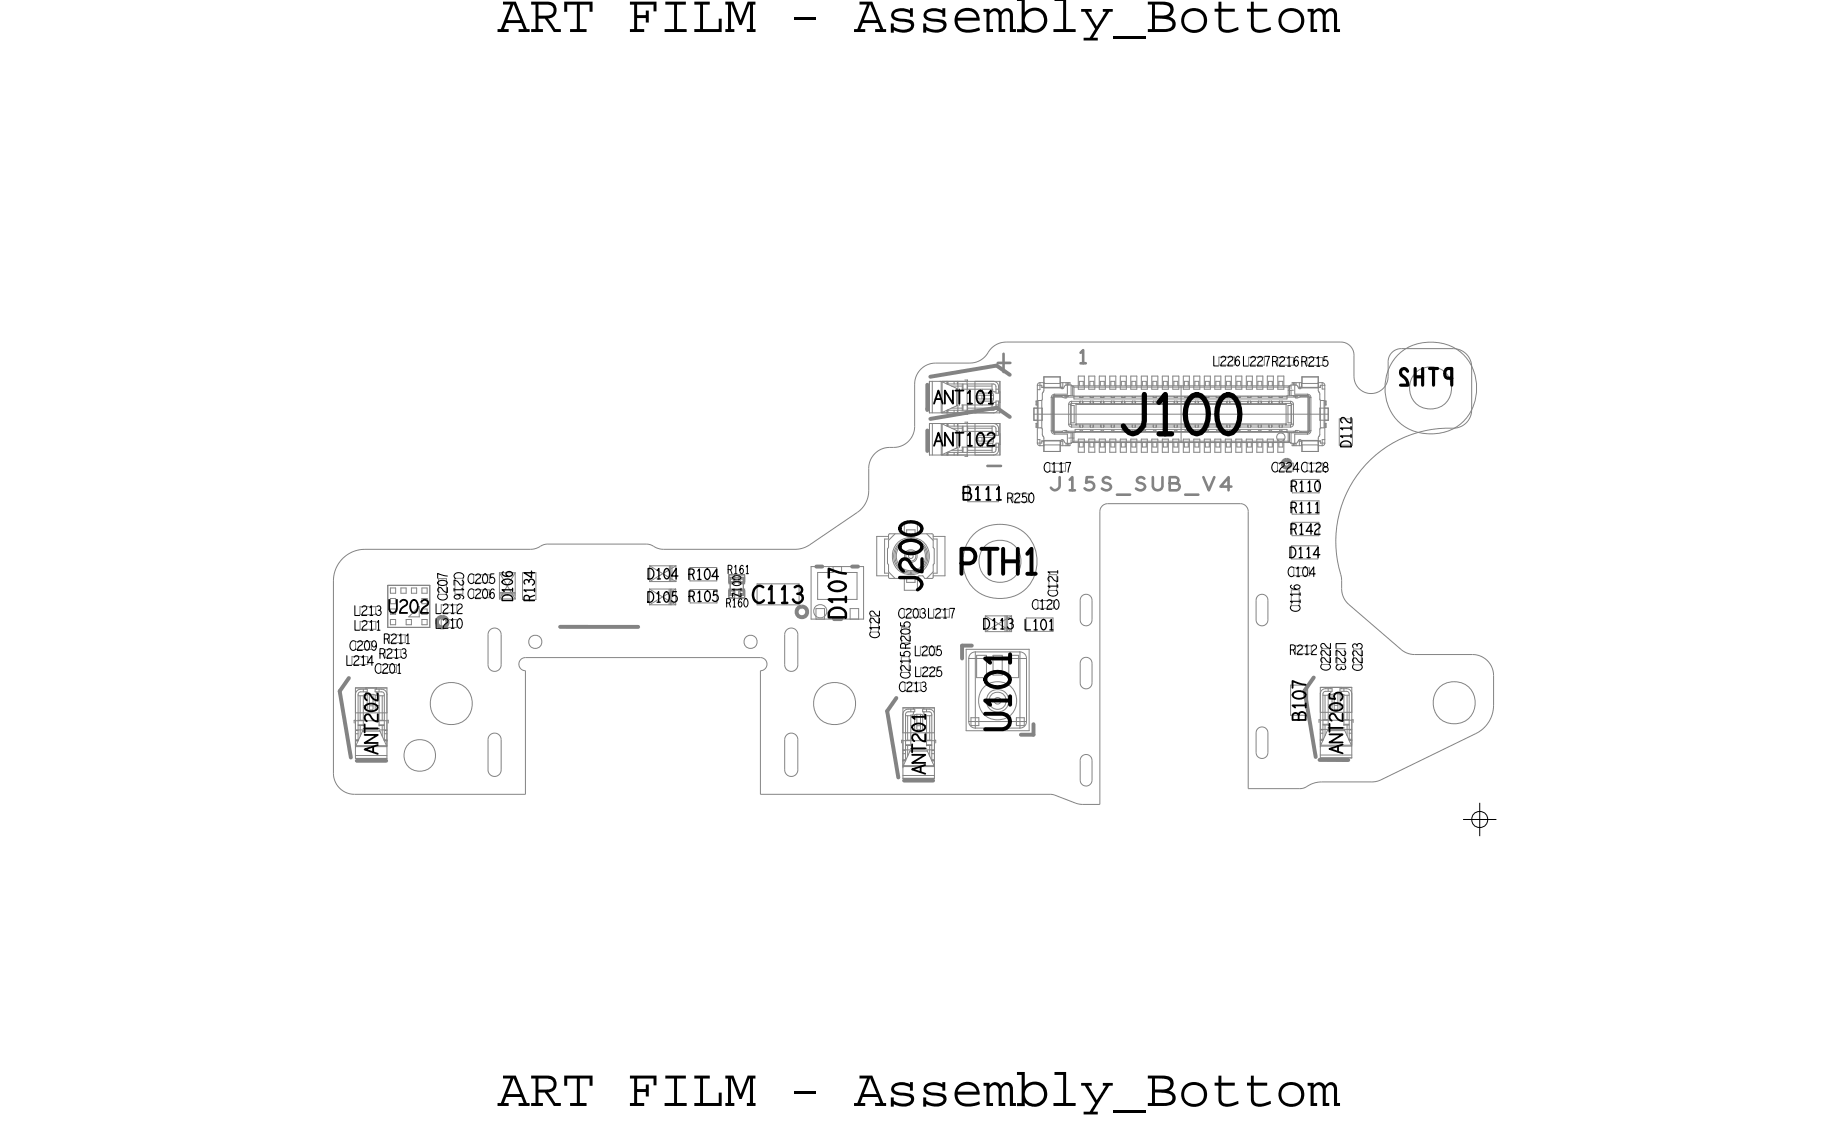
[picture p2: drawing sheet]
<svg xmlns="http://www.w3.org/2000/svg" width="70mm" height="43mm" viewBox="0 0 70 43" stroke-linecap="round" stroke-linejoin="round" font-family="sans-serif">
<!-- layer: Board Outline -->
<g fill="none" stroke="#838383" stroke-width=".04">
<path d="M33.1 18.7l-.1 .5-.3 .3M33.1 17.8v.9zM33.9 17h.1zM33.9 17a.8 .8 0 0 0-.8 .8M34.8 14.6v1.6zM34.8 16.2a.8 .8 0 0 1-.8 .8M35.6 13.8h1.3zM35.6 13.8a.8 .8 0 0 0-.8 .8M37.6 13.4a.8 .8 0 0 1-.7 .4M38.3 13h12.8zM38.3 13a.8 .8 0 0 0-.7 .4M41.9 19.5v11.1z"/>
<path d="M42.2 19.2l-.2 .1-.1 .2M42.2 19.2h5zM47.2 19.2l.3 .1v.2M47.5 19.5v10.5zM51.1 13l.3 .2 .2 .3M51.6 13.5v.8zM51.6 14.3l.1 .5 .5 .2 .5-.2 .2-.5M52.9 13.8v.5zM53.4 13.3h2zM53.4 13.3l-.4 .1-.1 .4M55.4 13.3l.5 .2 .2 .5M56.1 14v1.6z"/>
<path d="M56.1 15.6l-.2 .4-.3 .2a4.7 4.7 0 0 0-4.2 2.3 4.6 4.6 0 0 0-.3 3.6M12.7 22.1v7.3zM12.7 29.4a.8 .8 0 0 0 .8 .8M13.5 30.2h6.5zM13.9 20.9h6.3zM13.9 20.9a1.2 1.2 0 0 0-1.2 1.2M18.6 24.2v1.1zM18.6 28.2v1.1zM18.6 25.3l.1 .2 .1 .1 .2-.1 .1-.2M18.6 29.3l.1 .2 .1 .1 .2-.1 .1-.2M18.6 24.2l.1-.2 .1-.1 .2 .1 .1 .2M18.6 28.2l.1-.2 .1-.1 .2 .1 .1 .2"/>
<path d="M19.1 24.2v1.1zM19.1 28.2v1.1zM20 25h9zM20 25.5v4.7zM20 25l-.2 .1v.2v.2h.2M20.2 24.3l.2-.1 .2 .1v.1v.2l-.2 .1-.2-.1-.1-.2zM20.9 20.7h3.7zM20.9 20.7l-.7 .2M24.6 20.7l.7 .2M25.3 20.9h5zM28.4 24.3l.2-.1 .2 .1v.1v.2l-.2 .1-.2-.1-.1-.2zM29 30.2h11z"/>
<path d="M29 25.5v4.7zM29 25l.1 .1 .1 .2-.1 .2h-.1M29.9 24.2v1.1zM29.9 28.2v1.1zM29.9 25.3l.1 .2 .1 .1 .2-.1 .1-.2M29.9 29.3l.1 .2 .1 .1 .2-.1 .1-.2M29.9 24.2l.1-.2 .1-.1 .2 .1 .1 .2M29.9 28.2l.1-.2 .1-.1 .2 .1 .1 .2M30.4 24.2v1.1zM30.4 28.2v1.1zM30.8 20.7l1.9-1.2zM30.8 20.7l-.5 .2"/>
<path d="M40 30.2l.2 .1M40.2 30.3l.8 .3zM41 30.6h.2M41.1 22.9l.1-.2 .2-.1 .1 .1 .1 .2M41.1 25.3l.1-.2 .2-.1 .1 .1 .1 .2M41.1 29l.1-.2 .2-.1 .1 .1 .1 .2M41.1 22.9v.7zM41.1 25.3v.7zM41.1 29v.7zM41.1 23.6l.1 .2h.2h.1l.1-.2M41.1 26l.1 .2h.2h.1l.1-.2M41.1 29.7l.1 .2h.2h.1l.1-.2"/>
<path d="M41.2 30.6h.7zM41.6 22.9v.7zM41.6 25.3v.7zM41.6 29v.7zM47.5 30h2zM47.8 22.9l.1-.2 .2-.1 .1 .1 .1 .2M47.8 27.9l.1-.2h.2h.1l.1 .2M47.8 22.9v.7zM47.8 27.9v.8zM47.8 23.6l.1 .2h.2h.1l.1-.2M47.8 28.7l.1 .1 .2 .1 .1-.1 .1-.1M48.3 22.9v.7z"/>
<path d="M48.3 27.9v.8zM50.3 29.8h2zM50.3 29.8l-.8 .2M51.1 22.1v.3zM51.1 22.4l.1 .3 .2 .3M51.4 23l2 1.7zM52.6 29.7l-.3 .1M52.6 29.7l3.6-1.8zM53.4 24.7l.5 .2M53.9 24.9h2.2zM56.1 24.9a.8 .8 0 0 1 .8 .8M56.9 26.8a1.2 1.2 0 0 1-.7 1.1"/>
<path d="M56.9 25.7v1.1z"/>
<circle cx="54.5" cy="14.8" r=".81"/>
<circle cx="54.5" cy="14.8" r="1.76"/>
<circle cx="16" cy="28.8" r=".6"/>
<circle cx="17.2" cy="26.8" r=".81"/>
<circle cx="31.8" cy="26.8" r=".81"/>
<circle cx="38.1" cy="21.4" r=".81"/>
<circle cx="38.1" cy="21.4" r="1.42"/>
<circle cx="55.4" cy="26.8" r=".81"/>
</g>
<path d="M35.3 15.6h.1M35.3 14.6v1zM35.3 16.4v.8zM13.6 29h1.1zM21.3 23.9h3zM34.4 29.7h1.1zM36.6 24.6h.4zM36.6 24.6v.5zM38.9 28h.5zM39.4 27.6v.4zM50.3 28.9h1.1z" fill="none" stroke="#838383" stroke-width=".15"/>
<!-- layer: Components -->
<g fill="none" stroke="#838383" stroke-width=".04">
<path d="M35.4 14.5v1.2zM35.4 15.7h.7zM35.4 14.5h.7zM35.4 16.1v1.2zM35.4 17.3h.7zM35.4 16.1h.7zM35.5 14.5v1.2zM35.5 16.1v1.2zM35.8 14.5h.1M35.8 16.1h.1M35.8 14.5v1.2zM35.9 16.1v1.2z"/>
<path d="M35.9 14.5h.9zM35.9 15.7h.9zM35.9 14.5v1.2zM35.9 16.1h.9zM35.9 17.3h.9zM35.9 14.5l.5 .3zM35.9 15.7h-.1M35.9 15.7l.5-.2zM35.9 16.1l.5 .3zM35.9 17.3h.1M35.9 17.3l.5-.2zM36.1 15.7h.1"/>
<path d="M36.1 14.5v.1zM36.1 14.5h.1M36.1 15.6v.1zM36.1 17.3h.1M36.1 16.1v.1zM36.1 16.1h.1M36.1 17.2v.1zM36.1 14.5h1.7zM36.1 15.6h1.7zM36.1 14.6h1.7zM36.1 15.7h1.7zM36.1 16.1h1.7z"/>
<path d="M36.1 17.2h1.7zM36.1 16.2h1.7zM36.1 17.3h1.7zM36.2 14.7h.5zM36.2 16.3h.5zM36.3 14.5v.1zM36.3 15.6v.1zM36.3 16.1v.1zM36.3 17.2v.1zM36.4 14.8v.7zM36.4 16.4v.7zM36.4 14.8h.1"/>
<path d="M36.4 16.4h.1M36.5 14.8h.1M36.5 14.5v.1zM36.5 15.6v.1zM36.5 16.4h.1M36.5 16.1v.1zM36.5 17.2v.1zM36.5 14.5v1.2zM36.5 16.1v1.2zM36.5 14.8v.6zM36.5 16.4v.6zM36.6 15.4h1.2z"/>
<path d="M36.6 14.8h1.2zM36.6 17h1.2zM36.6 16.4h1.2zM36.7 15.4v.2zM36.7 14.6v.2zM36.7 16.2v.2zM36.7 17v.2zM36.7 14.5h.2zM36.7 15.8h.2zM36.7 16.1h.2zM36.7 17.4h.2zM36.8 14.5v1.2z"/>
<path d="M36.8 16.1v1.2zM36.9 14.7h.9zM36.9 14.5h.1M36.9 15.5h.9zM36.9 15.8h.1M36.9 15.4v.2zM36.9 14.6v.2zM36.9 16.3h.9zM36.9 16.1h.1M36.9 16.2v.2zM36.9 17.1h.9zM36.9 17.4h.1"/>
<path d="M36.9 17v.2zM36.9 19.1h1.1zM36.9 18.5v.6zM36.9 18.5h1.1zM37.1 14.5h1zM37.1 15.7h1zM37.1 14.5v1.2zM37.1 16.1h1zM37.1 16.1v1.2zM37.4 14.8v.2zM37.4 16.4v.2zM37.8 15.4v.2z"/>
<path d="M37.8 16.2v.2zM37.8 17v.2zM37.8 14.8v.2zM37.8 16.4v.2zM37.8 16.1l.2 .2M37.8 16.2l.1 .1M37.9 15.5l-.1 .1M37.9 14.7v.3zM37.9 17.1l-.1 .1M37.9 16.4h.1zM37.9 16.3v.3zM38 18.5v.6z"/>
<path d="M38 15.5l-.2 .2M38 14.7v.3zM38 16.3v.3zM38 17.1l-.2 .2M38.1 14.5v.4zM38.1 15.3v.4zM38.1 14.5v1.2zM38.1 16.1v.4zM38.1 16.9v.4zM38.1 16.1v1.2zM39.4 16h.1zM39.4 15.5v.5z"/>
<path d="M39.4 16h.3zM39.4 15.8h11.2zM39.4 15.5h.3zM39.4 15.5h.1zM39.5 15.3h.1M39.5 16.1h.1M39.5 15.4h.1M39.5 16.3h.1M39.5 16.1v.2zM39.5 15.3v.1zM39.5 14.7h.2zM39.5 16.7h.1z"/>
<path d="M39.5 16.9h.2zM39.5 14.7v2.2zM39.5 16.9l.1 .1M39.5 14.8h.1zM39.5 15.2h.2zM39.5 16.3h.2zM39.5 15.2v1.1zM39.6 14.6h.2zM39.6 14.6v.2zM39.6 16.7v.3zM39.6 14.6l-.1 .1M39.6 17h.2z"/>
<path d="M39.7 16.3h.1M39.7 14.7h.1zM39.7 16.8h.1zM39.7 14.7h.1M39.7 15.2v1.1zM39.7 16.8v.1zM39.7 15v.2zM39.7 16.3v.2zM39.7 15.5v.5zM39.7 16.5l.1 .2M39.7 15.2h.1M39.7 14.9h.1"/>
<path d="M39.7 16.6h.1M39.8 14.6h.6zM39.8 14.3v.3zM39.8 14.6v.3zM39.8 14.8h.6zM39.8 14.7v.1zM39.8 14.6v.1zM39.8 16.8h.6zM39.8 17.2h.6zM39.8 16.7v.3zM39.8 17v.2zM39.8 16.8h.1"/>
<path d="M39.8 16.8v.2zM39.8 14.7h.6zM39.8 16.9h.6zM39.8 14.9l-.1 .1M39.8 14.3h.6zM40.1 15.1h.1M40 16.4h.1M40 15.1v1.3zM40 16.4l.2 .1M40.1 15.1v1.3zM40.1 16.4l.1 .1M40.1 16.4h.1"/>
<path d="M40.1 15.1v1.4zM40.1 15.1h.3zM40.1 16.4h.3zM40.1 15.1h.8zM40.1 16.5h.9zM40.2 15.1h.3zM40.2 16.4h.3zM40.2 15.1v1.3zM40.2 15.1h.6zM40.2 16.5h.6zM40.2 15h.5zM40.2 16.5h.5z"/>
<path d="M40.2 15h.1M40.2 16.5h.1M40.2 15l-.2 .1M40.2 15.1h-.1M40.4 14.3v.3zM40.4 14.6v.1zM40.4 14.7v.1zM40.4 16.9v.3zM40.4 16.8v.1zM40.4 16.8h.1M40.4 14.7h.1zM40.4 16.8h.1z"/>
<path d="M40.4 16.8v.2zM40.4 14.7l.1 .1M40.4 14.6h.4zM40.4 17h.4zM40.4 15.1h.2M40.5 16.7l-.1 .1M40.5 14.8h.1M40.5 16.7h.1M40.5 16.7v.1M40.5 14.6v.1zM40.5 16.8v.2zM40.5 16.8h.1"/>
<path d="M40.5 15.1h.1M40.5 16.8l.1 .1M40.6 15.1h.1M40.6 16.5h.1M40.6 16.4v.1zM40.6 16.4h.1M40.6 16.4l-.2 .1M40.6 16.5h-.1M40.6 14.6v.1zM40.6 16.9v.1zM40.6 14.7h.2zM40.6 16.9h.2z"/>
<path d="M40.6 14.7h-.1M40.6 15.1h.3zM40.6 16.4h.4zM40.6 15.1h.1zM40.6 16.4h.1zM40.7 14.7v.3zM40.7 14.6v.1zM40.7 16.5v.4zM40.7 16.9v.1zM40.7 15.1h.1M40.7 16.4h.1M40.7 15.4h.1z"/>
<path d="M40.7 16.1h.1zM40.7 15.4v.7zM40.7 16.7h.2zM40.7 16.1l.1 .2M40.8 14.6v.1zM40.8 16.9v.1zM40.8 15.4v.7zM40.8 16.1v.1M40.8 15.4h.1M40.8 15.4h.1zM40.8 16.1h.1zM40.8 16.2h.1"/>
<path d="M40.8 14.7v.4zM40.8 16.5v.2zM40.8 16.7v.1zM40.8 14.7h8.4zM40.8 16.8h8.4zM40.8 14.7h.1M40.8 16.8h.1M40.8 15.3h.3zM40.8 15.3v.1zM40.8 16.2v.1zM40.8 15.3l-.1 .1M40.8 15.4h8.4z"/>
<path d="M40.8 16.2h8.4zM40.8 16.3h.3zM40.9 14.7h.1M40.9 14.7v.4zM40.9 16.5v.3zM40.9 14.7v.5zM40.9 16.8h.1M40.9 14.7h8.2zM40.9 15.1h8.1zM40.9 16.8h8.2zM40.9 15.2h8.1zM40.9 15.4v.7z"/>
<path d="M41 16.3v.2zM41 16.3h8zM41 16.4h8zM41 16.5h8zM41 15.4h.1M41 16.2h.1M41 16.1h.1M41 15.4v.7zM41 16.1h8zM41 15.4h8zM41.1 14.3h.2zM41.1 17.2h.2z"/>
<path d="M41.1 14.8h.2zM41.1 14.3v.5zM41.1 16.7h.2zM41.1 16.7v.5zM41.1 14.5v.2zM41.1 17h.2zM41.1 16.8v.2zM41.1 14.5h.2zM41.1 16.4h.1M41.1 15.1h.1M41.1 15.3h.1M41.1 16.2h.1"/>
<path d="M41.1 15.3v.1zM41.1 16.3h.1zM41.1 16.2v.1zM41.1 15.3h.1zM41.1 15.1h.1zM41.1 16.4h.1zM41.2 16.4h.1M41.2 15.1h.1M41.3 15.3h.1M41.2 16.2v.1zM41.2 15.3v.1zM41.2 15.3h.3z"/>
<path d="M41.2 16.3h.3zM41.3 16.4h.1M41.3 16.2h.1M41.3 15.3v.1zM41.3 15.1h.1M41.3 14.5v.2zM41.3 16.8v.2zM41.3 14.3v.5zM41.3 16.7v.5zM41.5 14.8h.2zM41.5 14.3v.5zM41.5 16.7h.2z"/>
<path d="M41.5 16.7v.5zM41.5 14.3h.2zM41.5 17.2h.2zM41.5 14.5v.2zM41.5 17h.2zM41.5 16.8v.2zM41.5 14.5h.2zM41.5 16.4h.1M41.5 15.1h.1M41.5 15.3h.1M41.5 16.2h.1M41.5 15.3v.1z"/>
<path d="M41.5 16.3h.1zM41.5 16.2v.1zM41.5 15.3h.1zM41.5 15.1h.1zM41.5 16.4h.1zM41.6 16.4h.1M41.6 15.1h.1M41.7 15.3h.1M41.6 16.2v.1zM41.6 15.3v.1zM41.6 15.3h.3zM41.6 16.3h.3z"/>
<path d="M41.7 16.4h.1M41.7 16.2h.1M41.7 15.3v.1zM41.7 15.1h.1M41.7 14.5v.2zM41.7 16.8v.2zM41.7 14.3v.5zM41.7 16.7v.5zM41.9 14.8h.2zM41.9 14.3v.5zM41.9 16.7h.2zM41.9 16.7v.5z"/>
<path d="M41.9 14.3h.2zM41.9 17.2h.2zM41.9 14.5v.2zM41.9 17h.2zM41.9 16.8v.2zM41.9 14.5h.2zM41.9 16.4h.1M41.9 15.1h.1M41.9 15.3h.1M41.9 16.2h.1M41.9 15.3v.1zM41.9 16.3h.1z"/>
<path d="M41.9 16.2v.1zM41.9 15.3h.1zM41.9 15.1h.1zM41.9 16.4h.1zM42 16.4h.1M42 15.1h.1M42.1 16.2h.1M42.1 15.3h.1M42 16.2v.1zM42 15.3v.1zM42 15.3h.3zM42 16.3h.3z"/>
<path d="M42.1 16.4h.1M42.1 15.3v.1zM42.1 15.1h.1M42.1 14.5v.2zM42.1 16.8v.2zM42.1 14.3v.5zM42.1 16.7v.5zM42.3 14.3v.5zM42.3 16.7v.5zM42.3 14.8h.2zM42.3 14.3h.2zM42.3 17.2h.2z"/>
<path d="M42.3 14.5v.2zM42.3 14.5h.2zM42.5 14.5v.2zM42.5 14.3v.5zM42.5 16.7v.5zM42.7 14.8h.2zM42.7 14.3v.5zM42.7 16.7v.5zM42.7 14.3h.2zM42.7 17.2h.2zM42.7 14.5v.2zM42.7 14.5h.2z"/>
<path d="M42.9 14.5v.2zM42.9 14.3v.5zM42.9 16.7v.5zM43.1 14.3h.2zM43.1 17.2h.2zM43.1 14.8h.2zM43.1 14.3v.5zM43.1 16.7v.5zM43.1 14.5v.2zM43.1 14.5h.2zM43.3 14.5v.2zM43.3 14.3v.5z"/>
<path d="M43.3 16.7v.5zM43.5 14.8h.2zM43.5 14.3v.5zM43.5 16.7v.5zM43.5 14.3h.2zM43.5 17.2h.2zM43.5 14.5v.2zM43.5 14.5h.2zM43.7 14.5v.2zM43.7 14.3v.5zM43.7 16.7v.5zM43.9 14.3h.2z"/>
<path d="M43.9 17.2h.2zM43.9 14.8h.2zM43.9 14.3v.5zM43.9 16.7v.5zM43.9 14.5v.2zM43.9 14.5h.2zM44.1 14.5v.2zM44.1 14.3v.5zM44.1 16.7v.5zM44.3 14.3v.5zM44.3 16.7v.5zM44.3 14.8h.2z"/>
<path d="M44.3 14.3h.2zM44.3 17.2h.2zM44.3 14.5v.2zM44.3 14.5h.2zM44.5 14.5v.2zM44.5 14.3v.5zM44.5 16.7v.5zM44.7 14.3h.2zM44.7 17.2h.2zM44.7 14.8h.2zM44.7 14.3v.5zM44.7 16.7v.5z"/>
<path d="M44.7 14.5v.2zM44.7 14.5h.2zM44.9 14.5v.2zM44.9 14.3v.5zM44.9 16.7v.5zM45 14.7v2.1zM45.1 14.3h.2zM45.1 17.2h.2zM45.1 14.8h.2zM45.1 14.3v.5zM45.1 16.7v.5zM45.1 14.5v.2z"/>
<path d="M45.1 14.5h.2zM45.3 14.5v.2zM45.3 14.3v.5zM45.3 16.7v.5zM45.5 14.3h.2zM45.5 17.2h.2zM45.5 14.3v.5zM45.5 14.8h.2zM45.5 16.7v.5zM45.5 14.5v.2zM45.5 14.5h.2zM45.7 14.5v.2z"/>
<path d="M45.7 14.3v.5zM45.7 16.7v.5zM45.9 14.3h.2zM45.9 17.2h.2zM45.9 14.3v.5zM45.9 14.8h.2zM45.9 16.7v.5zM45.9 14.5v.2zM45.9 14.5h.2zM46.1 14.5v.2zM46.1 14.3v.5zM46.1 16.7v.5z"/>
<path d="M46.3 14.3h.2zM46.3 17.2h.2zM46.3 14.3v.5zM46.3 14.8h.2zM46.3 16.7v.5zM46.3 14.5v.2zM46.3 14.5h.2zM46.5 14.5v.2zM46.5 14.3v.5zM46.5 16.7v.5zM46.7 14.3h.2zM46.7 17.2h.2z"/>
<path d="M46.7 14.3v.5zM46.7 14.8h.2zM46.7 16.7v.5zM46.7 14.5v.2zM46.7 14.5h.2zM46.9 14.5v.2zM46.9 14.3v.5zM46.9 16.7v.5zM47.1 14.3h.2zM47.1 17.2h.2zM47.1 14.3v.5zM47.1 14.8h.2z"/>
<path d="M47.1 16.7v.5zM47.1 14.5v.2zM47.1 14.5h.2zM47.3 14.5v.2zM47.3 14.3v.5zM47.3 16.7v.5zM47.5 14.3h.2zM47.5 17.2h.2zM47.5 14.3v.5zM47.5 14.8h.2zM47.5 16.7v.5zM47.5 14.5v.2z"/>
<path d="M47.5 14.5h.2zM47.6 15.3h.3zM47.6 16.3h.3zM47.7 14.5v.2zM47.7 14.3v.5zM47.7 16.7v.5zM47.9 14.3h.2zM47.9 17.2h.2zM47.9 14.3v.5zM47.9 14.8h.2zM47.9 16.7v.5zM47.9 16.7h.2z"/>
<path d="M47.9 14.5v.2zM47.9 16.8v.2zM47.9 17h.2zM47.9 14.5h.2zM47.9 16.4h.1M47.9 15.1h.1M47.9 15.3v.1zM47.9 16.2h.1M47.9 15.3h.1M47.9 16.2v.1zM47.9 16.3h.1zM47.9 15.3h.1z"/>
<path d="M47.9 15.1h.1zM47.9 16.4h.1zM48 16.4h.1M48 15.1h.1M48.1 15.3h.1M48 16.2v.1zM48 15.3v.1zM48 15.3h.3zM48 16.3h.3zM48.1 16.4h.1M48.1 16.2h.1M48.1 15.3v.1z"/>
<path d="M48.1 15.1h.1M48.1 14.5v.2zM48.1 16.8v.2zM48.1 14.3v.5zM48.1 16.7v.5zM48.3 14.3h.2zM48.3 17.2h.2zM48.3 14.3v.5zM48.3 14.8h.2zM48.3 16.7v.5zM48.3 16.7h.2zM48.3 14.5v.2z"/>
<path d="M48.3 16.8v.2zM48.3 17h.2zM48.3 14.5h.2zM48.3 16.4h.1M48.3 15.1h.1M48.3 15.3v.1zM48.3 16.2h.1M48.3 15.3h.1M48.3 16.2v.1zM48.3 16.3h.1zM48.3 15.3h.1zM48.3 15.1h.1z"/>
<path d="M48.3 16.4h.1zM48.4 16.4h.1M48.4 15.1h.1M48.5 15.3h.1M48.4 16.2v.1zM48.4 15.3v.1zM48.4 15.3h.3zM48.4 16.3h.3zM48.5 16.4h.1M48.5 16.2h.1M48.5 15.3v.1zM48.5 15.1h.1"/>
<path d="M48.5 14.5v.2zM48.5 16.8v.2zM48.5 14.3v.5zM48.5 16.7v.5zM48.6 16.6l.2-.1 .1 .1v.1l-.1 .1-.2-.1zM48.7 14.3h.2zM48.7 17.2h.2zM48.7 14.3v.5zM48.7 14.8h.2zM48.7 16.7v.5zM48.7 16.7h.2zM48.7 14.5v.2z"/>
<path d="M48.7 16.8v.2zM48.7 17h.2zM48.7 14.5h.2zM48.7 16.4h.1M48.7 15.1h.1M48.7 15.3v.1zM48.7 16.2h.1M48.7 15.3h.1M48.7 16.2v.1zM48.7 16.3h.1zM48.7 15.3h.1zM48.7 15.1h.1z"/>
<path d="M48.7 16.4h.1zM48.8 16.4h.1M48.8 15.1h.1M48.9 16.2h.1M48.9 15.3h.1M48.8 16.2v.1zM48.8 15.3v.1zM48.8 15.3h.4zM48.8 16.3h.4zM48.9 16.4h.1M48.9 15.3v.1zM48.9 15.1h.1"/>
<path d="M48.9 14.5v.2zM48.9 16.8v.2zM48.9 14.3v.5zM48.9 16.7v.5zM49 16.2h.1M49 15.4h.1M49 15.4v.7zM49 15.1v.1zM49 16.3v.2zM49 16.4h.3zM49 15.1h.3zM49 15.1h.8z"/>
<path d="M49 16.5h.8zM49.1 15.4h.1zM49.1 15.4v.7zM49.1 16.1h.1zM49.1 14.9h.2zM49.1 14.7v.4zM49.1 16.5v.3zM49.1 16.8h.1M49.1 14.7h.1M49.2 15.3l.1 .1M49.2 16.2v.1zM49.2 15.3v.1z"/>
<path d="M49.2 15.4h.1M49.2 14.7h.1zM49.2 14.7h.1M49.2 16.9h.1M49.2 16.9h.1zM49.2 16.5h.6zM49.2 14.9v.2zM49.2 14.7v.1zM49.2 15.1h.6zM49.2 16.5v.3zM49.2 15.4v.7zM49.2 16.1h.1"/>
<path d="M49.2 15.4h.1zM49.2 16.1v.1M49.2 16.1h.1zM49.2 19.9v.5zM49.2 19.9h1zM49.2 14.6v.1zM49.2 16.9v.1zM49.2 14.6h.4zM49.2 17h.4zM49.2 19.1v.5zM49.2 19.1h1zM49.2 19.6h1z"/>
<path d="M49.2 18.3v.5zM49.2 18.3h1zM49.2 18.8h1zM49.3 14.6v.1zM49.3 15.4v.7zM49.3 16.9v.1zM49.3 16.1l-.1 .2M49.3 16.5h.1M49.3 15.1h.1M49.3 16.4h.1M49.3 15h.5zM49.3 16.5h.5z"/>
<path d="M49.3 14.7v.3zM49.3 16.5v.4zM49.3 16.4v.1zM49.4 15.1h.1M49.4 16.5h.1M49.3 14.7h.1M49.4 14.6v.1zM49.4 16.9v.1zM49.4 16.4v.1zM49.4 16.4l.2 .1M49.4 16.8l-.1 .1M49.4 14.7h.1"/>
<path d="M49.5 16.8h.1M49.5 14.8h.1M49.5 14.7h.1zM49.5 16.8h.1zM49.5 14.6v.1zM49.5 16.8v.2zM49.5 15.1h.3zM49.5 16.4h.3zM49.5 16.7v.1M49.5 16.7h.1M49.5 16.7l.1 .1M49.6 15.1h-.2"/>
<path d="M49.6 14.6v.1zM49.6 16.8v.2zM49.6 14.6h.6zM49.6 16.8h.6zM49.6 14.7h.6zM49.6 16.9h.6zM49.6 14.7l-.1 .1M49.6 14.3v.3zM49.6 14.7v.1zM49.6 16.9v.3zM49.6 16.8v.1zM49.6 16.8h.1"/>
<path d="M49.6 14.3h.6zM49.6 14.8h.6zM49.6 17.2h.6zM49.8 15.1h.1M49.8 16.5h.1M49.8 15l.1 .1M49.8 15.1v1.3zM49.8 16.4h.1M49.8 15.1v1.4zM49.9 15.1h.1M49.9 15.1v1.3zM49.9 16.4h.1"/>
<path d="M49.9 16.4l-.1 .1M50.2 14.7h.1zM50.2 14.3v.3zM50.2 14.6h.2zM50.2 14.6v.3zM50.2 14.6v.1zM50.2 14.7v.1zM50.2 16.7v.3zM50.2 17v.2zM50.2 16.8h.1zM50.2 16.8v.2zM50.2 16.8h.1"/>
<path d="M50.2 14.9l.1 .1M50.2 17h.2zM50.2 19.9v.5zM50.2 19.1v.5zM50.2 14.9h.1M50.2 16.6h.1M50.2 18.3v.5zM50.3 16.3v.2zM50.3 15v.2zM50.3 15.5v.5zM50.3 15.5h.3zM50.3 15.2h.1"/>
<path d="M50.3 16h.3zM50.3 16.5l-.1 .2M50.3 14.7h.2zM50.3 15.2v1.1zM50.3 14.7h.1M50.3 16.8v.1zM50.3 16.9h.2zM50.3 15.2h.1zM50.3 16.3h.1zM50.3 16.3h.1M50.4 14.6v.2zM50.4 14.8h.1z"/>
<path d="M50.4 16.7v.3zM50.4 16.7h.1zM50.4 14.6l.1 .1M50.4 15.2v1.1zM50.5 16.9l-.1 .1M50.5 15.3h.1M50.5 15.4h.1M50.5 16.1h.1M50.5 16.3h.1M50.5 15.5h.1zM50.5 14.7v2.2zM50.5 16h.1z"/>
<path d="M50.5 15.3v.1zM50.5 16.1v.2zM50.6 15.5v.5zM51 15.9h.5zM51 15.9v1zM51 16.9h.5zM51.5 15.9v1zM13.5 27.4h.1M13.5 27.4v.1zM13.5 27.8h1.2zM13.5 27.4h1.2zM13.5 26.2h1.2z"/>
<path d="M13.5 28.9h1.2zM13.5 28.8h1.2zM13.5 28.2h.1zM13.5 27.8h.1zM13.5 26.2h.4zM13.5 26.2v.9zM13.5 26.4v1.8zM13.5 28.2v.7zM13.5 28.2h.1M13.5 27.4v1zM13.5 27.1h1.2zM13.5 28.4h1.2z"/>
<path d="M13.5 27.9h.1zM13.6 28.4l-.1 .1M13.6 27.6h.2zM13.6 26.5h.2zM13.6 27.4h.2zM13.6 26.4v1.8zM13.7 26.5v.9zM13.7 27.6v.4zM13.7 26.2h.3zM13.7 26.3h.3zM13.7 26.2l-.2 .2M13.7 26.3l-.1 .1"/>
<path d="M13.8 27.8h.7zM13.8 27.8l-.2 .6zM13.8 27.8h.1M13.8 27.7h.1M13.8 27.7h.6zM13.8 26.5v1.1zM13.8 26.2v.1zM13.8 26.5h.2zM13.8 26.9h.2zM14.3 26.2h.4zM14.4 27.6h.2zM14.4 27.4h.2z"/>
<path d="M14.4 26.5h.2zM14.4 26.5v1.1zM14.5 27.8l.2 .6zM14.5 26.2l.2 .2M14.5 26.3l.1 .1M14.6 26.5v.9zM14.6 28.2h.1zM14.6 27.8h.1zM14.6 26.4v1.8zM14.6 27.9h.1zM14.7 28.4h.1M14.8 27.4h.1"/>
<path d="M14.7 26.2v.9zM14.7 28.2h.1M14.7 28.2v.7zM14.7 26.4v1.8zM14.7 27.4v1zM14.8 22.3v1.6zM14.8 22.3h1.6zM14.8 23.9h1.6zM14.8 27.4v.1zM14.9 22.6h.2zM14.9 23.8h.2zM14.9 22.4v.2z"/>
<path d="M14.9 22.4h.2zM14.9 22.8v.2zM14.9 22.8h.2zM14.9 23.6v.2zM14.9 23.6h.2zM15.1 22.4v.2zM15.1 22.8v.2zM15.1 23.6v.2zM15.3 22.6h.2zM15.3 22.4v.2zM15.3 22.4h.2zM15.5 23.8h.2z"/>
<path d="M15.5 22.4v.2zM15.5 23.6v.2zM15.5 23.6h.2zM15.7 22.6h.2zM15.7 22.4v.2zM15.7 22.4h.2zM15.7 23.6v.2zM15.9 22.4v.2zM16.1 23.8h.2zM16.1 22.6h.2zM16.1 23.6v.2zM16.1 23.6h.2z"/>
<path d="M16.1 22.8v.2zM16.1 22.8h.2zM16.1 22.4v.2zM16.1 22.4h.2zM16.3 23.6v.2zM16.3 22.8v.2zM16.3 22.4v.2zM16.4 22.3v1.6zM19 22.8h.6zM19 21.8h.6zM19 21.8l.6 1zM19 22.6h.6z"/>
<path d="M19 22.7h.6zM19 21.8v1zM19.6 21.8v1zM19.6 21.8l-.6 1zM19.9 22.8h.5zM19.9 21.8h.5zM19.9 21.8v1zM20.4 21.8v1zM24.7 22.4l1 .6zM24.7 23h1zM24.7 22.4v.6zM24.7 23l1-.6z"/>
<path d="M24.7 22.4h1zM24.7 21.5l1 .6zM24.7 22.1h1zM24.7 21.5v.6zM24.7 22.1l1-.6zM24.7 21.5h1zM25.5 22.4v.6zM25.5 21.5v.6zM25.6 22.4v.6zM25.6 21.5v.6zM25.7 22.4v.6zM25.7 21.5v.6z"/>
<path d="M26.3 21.6v.5zM26.3 21.6h1zM26.3 22.1h1zM26.3 22.4v.6zM26.3 22.4h1zM26.3 23h1zM27.3 21.6v.5zM27.3 22.4v.6zM27.8 22h.2v.2h-.2zM27.8 22.4h.2v.3h-.2zM27.8 21.9h.2v.2h-.2zM27.8 22.2h.6z"/>
<path d="M27.8 21.9h.6zM27.8 21.9v.3zM27.8 22.5h.2v.3h-.2zM27.8 22.8h.6zM27.8 22.5h.6zM27.8 22.5v.3zM27.8 22h.5zM27.8 22.1v.1zM27.8 22.1h.1zM27.8 22v.7zM27.8 22.5v.1zM27.8 22.5h.1z"/>
<path d="M27.8 22.2h.1zM27.8 22.6h.1zM27.8 22.7h.5zM28.1 22h.3v.2h-.3zM28.1 22.4h.3v.3h-.3zM28.1 21.9h.3v.2h-.3zM28.1 22.5h.3v.3h-.3zM28.3 22v.7zM28.4 21.9v.3zM28.4 22.5v.3zM28.8 22.2v.8zM28.8 22.2h1.6z"/>
<path d="M28.8 23h1.6zM30.4 22.2v.8zM30.9 21.6v2zM30.9 21.6h2zM30.9 23.6h2zM31.1 23.1l.1-.1 .2 .1 .1 .2-.1 .1-.2 .1-.1-.1-.1-.1zM31.1 23.2v.4zM31.1 23.6h.3zM31.1 23.2h.3zM31.1 22.8h1.5zM31.1 21.8v1zM31.1 21.8h.6z"/>
<path d="M31.4 23.2v.4zM32.1 21.8h.5zM32.4 23.6h.3zM32.4 23.2h.3zM32.6 21.8v1zM32.7 23.2v.4zM32.9 21.6v2zM33.4 21.9h.4zM33.4 20.4v1.5zM33.4 20.4h.4zM33.7 20.5v1.3zM33.7 20.5h.1z"/>
<path d="M33.7 21.8h.1zM33.8 20.9v.5zM33.8 21.4v.1zM33.8 20.8v.1zM33.8 20.6l.3-.3zM33.8 20.4v.1zM33.8 20.6v.2zM33.8 21.5v.3zM33.8 21.8v.2zM33.8 22h.1M33.8 21.8l.3 .2zM33.9 20.3h1.6z"/>
<path d="M33.9 22h1zM33.9 20.3l-.1 .1M34.3 28.2h.1M34.3 28.2v.1zM34.4 26.9h1.2zM34.4 29.6h1.2zM34.4 29.5h1.2zM34.4 28.5h1.2zM34.4 28.2h1.2zM34.4 28.9h.1zM34.4 26.9h.4zM34.4 29h.1z"/>
<path d="M34.4 28.6h.1zM34.4 27.2v1.7zM34.4 29v.6zM34.4 29h.1M34.4 26.9v1zM34.4 28.2v.9zM34.4 29.1h1.2zM34.4 27.9h1.2zM34.4 28.7h.1zM34.4 29.2h1.2zM34.4 29.1v.1M34.5 27.2h.2z"/>
<path d="M34.5 28.4h.2zM34.5 28.2h.2zM34.5 27.2v1.7zM34.6 27.2v1zM34.6 28.4v.4zM34.6 27h.2zM34.6 27.1h.2zM34.6 27l-.2 .2M34.6 27.1l-.1 .1M34.7 28.6h.6zM34.7 28.6l-.3 .5zM34.7 28.6h.1"/>
<path d="M34.7 28.5h.1M34.7 21.8l-.5-.2-.2-.4 .2-.5 .5-.2 .5 .2 .1 .5-.2 .4-.4 .2M34.7 28.5h.6zM34.7 27v.1zM34.7 27.2h.1zM34.7 27.2v1.2zM34.7 27.6h.1zM35.2 26.9h.4zM35.2 22h.3zM35.3 28.4h.2zM35.3 27.2v1.2zM35.3 27.2h.2z"/>
<path d="M35.3 28.2h.2zM35.3 20.3l.2 .3zM35.3 28.6l.3 .5zM35.4 27l.2 .2M35.4 27.1l.1 .1M35.4 27.2v1zM35.5 28.9h.1zM35.5 28.6h.1zM35.5 27.2v1.7zM35.5 28.7h.1zM35.5 29h.1zM35.5 20.3v.1"/>
<path d="M35.5 20.4h.5zM35.5 20.8l.1 .1zM35.5 21.9h.5zM35.5 20.6v.2zM35.5 20.4v.1zM35.5 21.8v.2zM35.5 20.5h.2zM35.5 21.5v.3zM35.5 21.8l-.2 .2zM35.5 22h.1M35.5 21.8h.2zM35.6 29.1v.1"/>
<path d="M35.6 20.9v.5zM35.6 21.4l-.1 .1zM35.6 28.2h.1M35.6 28.9h.1M35.6 29v.6zM35.6 27.2v1.7zM35.6 26.9v1zM35.6 28.2v.9zM35.6 28.2v.1zM35.7 20.5v1.3zM36 20.4v1.5zM36.8 24.7v3.1z"/>
<path d="M36.8 27.8h2.4zM36.8 24.7h2.4zM36.9 25.1v2.4zM36.9 27.5h2.2zM36.9 25.1h2.2zM36.9 27.5l.1 .1 .1 .1M37 27.3h.3zM37 27.3v.3zM37 27.6h.3zM37.1 27.7h1.7zM37.1 24.8v2.9zM37.1 24.8h1.7z"/>
<path d="M37.1 24.8l-.1 .1-.1 .2M37.2 24.9v.9zM37.2 24.9h.4zM37.2 25.8h.4zM37.3 27.3v.3zM37.5 23.4l1 .6zM37.5 24h1zM37.5 24l1-.6zM37.5 23.4h1zM37.5 23.4v.6zM38.3 23.4v.6zM38.4 23.4v.6z"/>
<path d="M38.5 23.4v.6zM38.7 27.3h.3zM38.7 27.6h.3zM38.8 24.8l.2 .1 .1 .2M38.8 24.8v2.9zM39 27.3v.3zM39.1 23.5v.5zM39.1 23.5h1zM39.1 24h1zM39.1 25.1v2.4zM39.1 27.5l-.1 .1-.2 .1M39.2 24.7v3.1z"/>
<path d="M40.1 23.5v.5zM49.2 26.1v1.1zM49.2 26.1h.6zM49.2 27.2h.6zM49.2 21.3h1zM49.2 20.8v.5zM49.2 20.8h1zM49.2 20.4h1zM49.8 26.1v1.1zM50.2 20.8v.5zM50.2 27.4h.1M50.2 27.4v.1z"/>
<path d="M50.3 27.8h1.2zM50.3 27.4h1.2zM50.3 26.2h1.2zM50.3 28.9h1.2zM50.3 28.7h1.2zM50.3 28.2h.1zM50.3 27.8h.1zM50.3 26.2h.4zM50.3 27.1h1.2zM50.3 26.2v.9zM50.3 28.1h.1zM50.3 26.4v1.8z"/>
<path d="M50.3 28.2v.7zM50.3 28.2h.1M50.3 28.4h1.2zM50.3 27.4v1zM50.3 27.9h.1zM50.3 28.4h.1M50.4 27.6h.2zM50.4 26.5h.2zM50.4 27.4h.2zM50.4 26.4v1.8zM50.5 26.5v.9zM50.5 27.6v.4z"/>
<path d="M50.5 26.2h.2zM50.5 26.3h.2zM50.5 26.2l-.2 .2M50.5 26.3l-.1 .1M50.6 27.8h.6zM50.6 27.8l-.3 .6zM50.6 27.8h.1M50.6 27.7h.1M50.6 27.7h.6zM50.6 26.4v1.2zM50.6 26.2v.1zM50.6 26.4h.1z"/>
<path d="M50.6 26.8h.1zM51.1 26.2h.4zM51.2 27.6h.2zM51.2 27.4h.2zM51.2 26.5h.2zM51.2 26.4v1.2zM51.2 27.8l.3 .6zM51.3 26.2l.2 .2M51.3 26.3l.1 .1M51.3 26.5v.9zM51.4 28.2h.1zM51.4 27.8h.1z"/>
<path d="M51.4 28.1h.1zM51.4 26.4v1.8zM51.4 27.9h.1zM51.5 28.4h.1M51.5 27.4h.1M51.5 26.2v.9zM51.5 28.2h.1M51.5 28.2v.7zM51.5 26.4v1.8zM51.5 27.4v1zM51.5 27.4v.1z"/>
<circle cx="34.7" cy="21.2" r=".56"/>
<circle cx="34.7" cy="21.2" r=".61"/>
<circle cx="34.7" cy="21.2" r=".71"/>
<circle cx="38" cy="26.7" r=".73"/>
</g>
<g fill="none" stroke="#838383" stroke-width=".15">
<path d="M35.4 14.3l2.6-.4zM35.4 15.9l2.6-.4zM38 15.5l.5 .4zM48.9 17.6l.1-.1 .1 .1v.1l-.1 .1-.1-.1zM12.9 26.3l.5 2.5zM13.3 25.8l-.4 .5zM16.7 23.6l.1-.1 .2 .1v.2l-.2 .1-.1-.1zM30.4 23.2l.1-.1 .2 .1v.2l-.2 .1-.1-.1zM31.1 21.6h.2zM32.5 21.6h.2zM33.8 27.1l.4 2.5zM34.1 26.6l-.3 .5z"/>
<path d="M49.7 26.3l.4 2.5zM50 25.8l-.3 .5z"/>
</g>
<!-- layer: Text -->
<g fill="none" stroke="#000" stroke-width=".07">
<path d="M35.6 15.4l.1-.5 .2 .5M35.6 17l.1-.5 .2 .5M36.3 14.9v.5l-.3-.5v.5M36.3 16.5v.5l-.3-.5v.5M36.4 14.9h.3M36.4 16.5h.3M36.5 14.9v.5M36.5 16.5v.5M36.7 18.8h.2l.1 .1-.1 .1h-.2v-.5l.2 .1v.2M36.9 15v-.1v.5M36.9 16.6v-.1v.5M37.2 18.6v-.1v.5"/>
<path d="M37.3 14.9a.24 .24 0 0 1 .2 .2 .24 .24 0 0 1-.2 .3 .34 .34 0 0 1 0-.5zM37.3 16.5a.24 .24 0 0 1 .2 .2 .24 .24 0 0 1-.2 .3 .34 .34 0 0 1 0-.5zM37.6 18.6v-.1v.5M37.6 16.6a.13 .13 0 0 1 .2-.1 .13 .13 0 0 1 .1 .2l-.3 .3h.3M37.7 15v-.1v.5M38 18.6v-.1v.5M13.9 27.6v.3M13.9 27.7h.5M13.9 28h.5l-.5 .3h.5M13.9 26.9a.26 .26 0 0 1 .3-.1 .26 .26 0 0 1 .2 .2 .26 .26 0 0 1-.3 .1 .26 .26 0 0 1-.2-.2zM14.4 26.4v.3l-.3-.3a.13 .13 0 0 0-.2 .1 .13 .13 0 0 0 .1 .2M14.4 27.2v.3l-.3-.3a.13 .13 0 0 0-.2 .1 .13 .13 0 0 0 .1 .2"/>
<path d="M14.4 28.4l-.5 .1 .5 .2M14.8 22.8v.4l.2 .1 .1-.1v-.4M15.2 22.9a.13 .13 0 0 1 .2-.1 .13 .13 0 0 1 .1 .2l-.3 .3h.3M15.7 22.9a.24 .24 0 0 1 .2 .2 .24 .24 0 0 1-.2 .2 .34 .34 0 0 1 0-.4zM16 22.9a.13 .13 0 0 1 .2-.1 .13 .13 0 0 1 .1 .2l-.3 .3h.3M34.7 28.3v.3M34.7 28.5h.5M34.7 28.7h.5l-.5 .3h.5M34.8 27.6a.26 .26 0 0 1 .2-.1 .26 .26 0 0 1 .2 .2 .26 .26 0 0 1-.2 .1 .26 .26 0 0 1-.2-.2zM35.2 28v.2l-.3-.2a.13 .13 0 0 0-.2 0 .13 .13 0 0 0 .1 .2M35.2 27.3h-.5l.1 .1M35.2 29.1l-.5 .2 .5 .2"/>
<path d="M49.2 26.4a.26 .26 0 0 1 .3-.1 .26 .26 0 0 1 .2 .2 .26 .26 0 0 1-.3 .1 .26 .26 0 0 1-.2-.2zM49.5 27.2h-.2l-.1 .2h.5v-.2l-.1-.1-.1 .1v.2M49.7 26.1l-.5-.2v.3M49.7 26.9h-.5h.1M49.7 26.8v.1M50.6 26.4v.2h.3a.16 .16 0 0 1 0-.2 .16 .16 0 0 1 .2 0 .16 .16 0 0 1 0 .3M50.6 27.7h.5M50.6 27.6v.3M50.6 28h.5l-.5 .3h.5M50.7 26.9a.26 .26 0 0 1 .2-.1 .26 .26 0 0 1 .2 .2 .26 .26 0 0 1-.2 .1 .26 .26 0 0 1-.2-.2zM51.1 27.2v.3l-.3-.3a.13 .13 0 0 0-.2 .1 .13 .13 0 0 0 .1 .1M51.1 28.3l-.5 .2 .5 .2"/>
</g>
<g fill="none" stroke="#000" stroke-width=".05">
<path d="M49.2 19.3h.2l-.1-.2h-.1v.4M49.2 18.5h.2l-.1-.2h-.1v.4M49.5 19.2l.1-.1v.4M49.5 18.4l.1-.1v.4M49.8 19.2l.1-.1v.4M49.8 18.4l.1-.1v.4M50.1 19.2l.1-.1v.4M50.1 18.3a.17 .17 0 0 1 .2 .2 .17 .17 0 0 1-.2 .2zM51.1 16.8a.2 .2 0 0 1 .3 0 .2 .2 0 0 1 .1 .2h-.4zM51.5 16.3h-.4v.1M51.5 16.6h-.4v.1M51.5 16.2v.2"/>
<path d="M51.5 16.5v.2M51.5 15.9v.2l-.3-.2a.1 .1 0 0 0-.1 .1 .1 .1 0 0 0 0 .1M19.1 22.1h.1a.16 .16 0 0 1 .2-.1 .16 .16 0 0 1 .1 .2h-.1a.19 .19 0 0 1-.3-.1zM19.2 21.8h-.1a.17 .17 0 0 0 .2 .2 .17 .17 0 0 0 .2-.2 .11 .11 0 0 0-.2 0 .11 .11 0 0 0 .1 .1M19.2 22.7a.2 .2 0 0 1 .2 0 .2 .2 0 0 1 .1 .2h-.4zM19.5 22.5h-.4h.1M19.5 22.4v.1M20.1 22.1a.1 .1 0 0 0-.1 0 .1 .1 0 0 0 0 .1M20.2 22.9l-.1-.2h-.1v.2h.4M20.2 21.7v.3l-.2-.2h.4M20.4 22.5h-.4M24.7 22.5a.2 .2 0 0 1 .2 .2 .2 .2 0 0 1-.2 .2z"/>
<path d="M24.7 21.6a.2 .2 0 0 1 .2 .2 .2 .2 0 0 1-.2 .2zM25 22.9h.1M25 22.6l.1-.1v.4M25 21.7l.1-.1v.4M25 22h.2M25.3 22.5a.17 .17 0 0 1 .2 .2 .17 .17 0 0 1-.2 .2zM25.4 21.7a.17 .17 0 0 1 .1 .1 .17 .17 0 0 1-.2 .2zM25.8 22.5h-.2v.2a.12 .12 0 0 1 .2 0 .12 .12 0 0 1-.1 .2 .12 .12 0 0 1-.1 0M25.8 21.9h-.2l.2-.3v.4M26.2 21.9l.2-.1v-.1h-.2v.4M26.2 22.7h.2v-.2h-.2v.4M26.4 21.9v.2"/>
<path d="M26.4 22.7v.2M26.6 22.1h.1M26.6 21.7v.4M26.6 22.9h.1M26.6 22.6v-.1v.4M26.9 21.7a.17 .17 0 0 1 .2 .2 .17 .17 0 0 1-.2 .1zM26.9 22.5a.17 .17 0 0 1 .2 .2 .17 .17 0 0 1-.2 .2zM27.3 22.5h-.1v.2a.12 .12 0 0 1 .1 0 .12 .12 0 0 1 0 .2 .12 .12 0 0 1-.2-.1M27.4 21.9h-.3l.2-.2v.4M37.5 23.5a.2 .2 0 0 1 .2 .2 .2 .2 0 0 1-.2 .2zM37.8 23.6l.1-.1v.4M38.1 23.6l.1-.1v.4"/>
<path d="M38.4 23.6a.1 .1 0 0 1 .2 0 .1 .1 0 0 1-.1 .1M39 23.6v.4h.2M39.4 24h.1M39.4 23.7v-.1v.4M39.7 23.6a.17 .17 0 0 1 .2 .2 .17 .17 0 0 1-.2 .1zM40 23.7v-.1v.4M40 24h.1M49.1 20.8a.2 .2 0 0 1 .3 .2 .2 .2 0 0 1-.3 .2zM49.2 20.1h.2l-.1-.1-.1-.1v.4M49.3 20.1l.1 .2M49.5 21.2h.1M49.5 20.9v-.1v.4"/>
<path d="M49.5 20.3h.1M49.5 20l.1-.1v.4M49.8 21.2h.1M49.8 20.9v-.1v.4M50 20.2h-.3l.2-.3v.4M50.1 20a.1 .1 0 0 1 .1-.1 .11 .11 0 0 1 .1 .2l-.2 .2h.2M50.3 21.1h-.3l.2-.3v.4"/>
</g>
<path d="M29.1 22.4a.29 .29 0 0 0-.4 .2 .29 .29 0 0 0 .4 .3M29.3 22.4l.1-.1v.7M29.8 22.4l.1-.1v.7M30.3 22.4a.16 .16 0 0 1 .2 0 .16 .16 0 0 1-.1 .2M31.6 22.3a.34 .34 0 0 1 .3-.2 .34 .34 0 0 1 .3 .3 .34 .34 0 0 1-.3 .1 .34 .34 0 0 1-.3-.2zM31.6 23.2a.34 .34 0 0 1 .4 0 .34 .34 0 0 1 .2 .3h-.6zM32.2 21.8l-.6-.1v.3M32.2 22.8h-.6l.1 .1" fill="none" stroke="#000" stroke-width=".09"/>
<path d="M34.3 22h.6l.2 .2-.2 .3M34.3 20a.51 .51 0 0 1 .8 .1 .48 .48 0 0 1-.8 0zM34.3 20.7a.51 .51 0 0 1 .8 .1 .48 .48 0 0 1-.8 0zM35.1 21.3v.5a.71 .71 0 0 1-.6-.5l-.2 .1v.2l.1 .1" fill="none" stroke="#000" stroke-width=".13"/>
<path d="M36.6 21.4h.3a.29 .29 0 0 0 .3-.2 .29 .29 0 0 0-.3-.3h-.3v.9M37.4 20.9h.6M37.5 27.2h.7a.29 .29 0 0 1 .3 .3 .29 .29 0 0 1-.3 .3h-.7M37.6 25.7a.56 .56 0 0 1 .9 .2 .53 .53 0 0 1-.5 .3 .53 .53 0 0 1-.5-.3zM37.7 20.9v.9M38.2 20.9v.9M38.2 21.4h.6M38.5 25.1h-1l.2 .1M38.5 26.7h-1l.2 .1M38.8 20.9v.9M39.1 21.1l.2-.2v.9M39.1 21.8h.3" fill="none" stroke="#000" stroke-width=".15"/>
<g fill="none" stroke="#838383" stroke-width=".1">
<path d="M40.4 18.2l-.1 .4-.1 .1-.2-.1M40.7 18.7h.2M40.7 18.3l.1-.1v.5M41.2 13.4l.1-.1v.5M41.6 18.2h-.2v.2a.19 .19 0 0 1 .3 0 .19 .19 0 0 1-.1 .3 .19 .19 0 0 1-.3-.1M42.3 18.2a.13 .13 0 0 0-.2 0 .13 .13 0 0 0 0 .2h.1a.15 .15 0 0 1 .1 .2 .15 .15 0 0 1-.3 0M42.5 18.8h.5M43.6 18.2a.13 .13 0 0 0-.2 0 .13 .13 0 0 0 0 .2h.1a.15 .15 0 0 1 .1 .2 .15 .15 0 0 1-.3 0M43.9 18.2v.3l.2 .2 .2-.2v-.3M44.6 18.4h.3v.1l-.1 .2h-.2v-.5h.2v.2M45.1 18.8h.5M45.8 18.2l.2 .5 .3-.5"/>
<path d="M46.9 18.5h-.4l.3-.3v.5"/>
</g>
<path d="M43.6 15v1a.41 .41 0 0 1-.3 .5 .41 .41 0 0 1-.5-.3M44.1 15.3l.3-.3v1.5M45.4 15.1a.54 .54 0 0 1 .6 .7v.2a.43 .43 0 0 1-.4 .5 .43 .43 0 0 1-.4-.5v-.5zM46.6 15.1a.54 .54 0 0 1 .6 .7v.2a.43 .43 0 0 1-.4 .5 .43 .43 0 0 1-.4-.5v-.5z" fill="none" stroke="#000" stroke-width=".2"/>
<path d="M53.6 14.1a.14 .14 0 0 0-.2 0 .14 .14 0 0 0 0 .2l.2 .2v.2h-.3M53.9 14.3h.3M53.9 14v.7M54.2 14v.7M54.4 14h.4M54.6 14v.7M55.3 14.4l-.3-.1 .1-.3h.2v.7" fill="none" stroke="#000" stroke-width=".12"/>
<!-- layer: Drawing Origin -->
<path d="M55.7 31.2h1.3M56.1 31l.3-.1 .2 .1 .1 .2-.1 .2-.2 .1-.3-.1v-.2zM56.4 30.6v1.2" fill="none" stroke="#000" stroke-width=".04"/>
<g font-size="2.1">
<text x="18.9" y="1.2">ART FILM - Assembly_Bottom</text>
<text x="18.9" y="42.1">ART FILM - Assembly_Bottom</text>
</g>
<g font-size="1.6" fill="#838383">
<text x="37.6" y="14.4">+</text>
<text x="37.3" y="18.3">-</text>
</g>
<text font-size="1.5" x="42.6" y="16.5">J100</text>
<text font-size=".9" x="38.5" y="27.9" transform="rotate(-90 38.5 27.9)">U101</text>
<text font-size=".8" fill="#838383" x="35.1" y="22.6" transform="rotate(-90 35.1 22.6)">J200</text>
<g font-size=".7">
<text x="28.6" y="23">C113</text>
<text x="32.2" y="23.6" transform="rotate(-90 32.2 23.6)">D107</text>
</g>
<g font-size=".5">
<text x="35.5" y="15.4">ANT101</text>
<text x="35.5" y="17">ANT102</text>
<text x="36.6" y="19">B111</text>
<text x="14.4" y="28.7" transform="rotate(-90 14.4 28.7)">ANT202</text>
<text x="35.2" y="29.5" transform="rotate(-90 35.2 29.5)">ANT201</text>
<text x="51.1" y="28.7" transform="rotate(-90 51.1 28.7)">ANT205</text>
</g>
<g font-size=".5" fill="#838383">
<text x="41" y="13.8">1</text>
<text x="14.8" y="23.3">U202</text>
</g>
<g font-size=".4">
<text x="39.7" y="18">C117</text>
<text x="46.2" y="13.9">L226L227R216R215</text>
<text x="48.4" y="18">C224C128</text>
<text x="13.5" y="23.4">L213</text>
<text x="13.5" y="24">L211</text>
<text x="16.6" y="23.4">L212</text>
<text x="16.6" y="23.9">L210</text>
<text x="17" y="22.9" transform="rotate(-90 17 22.9)">C207</text>
<text x="17.3" y="21.8" transform="rotate(90 17.3 21.8)">C216</text>
<text x="17.8" y="22.8">C206</text>
<text x="17.8" y="22.2">C205</text>
<text x="20.4" y="22.9" transform="rotate(-90 20.4 22.9)">R134</text>
<text x="34.2" y="23.5">C203L217</text>
<text x="37.4" y="23.9">D113</text>
<text x="38.3" y="19.1">R250</text>
<text x="39.3" y="23.2">C120</text>
<text x="40.3" y="22.7" transform="rotate(-90 40.3 22.7)">C121</text>
<text x="49" y="22">C104</text>
<text x="49.1" y="19.5">R111</text>
<text x="49.1" y="18.7">R110</text>
<text x="49.5" y="23.3" transform="rotate(-90 49.5 23.3)">C116</text>
<text x="13.2" y="25.3">L214</text>
<text x="13.3" y="24.8">C209</text>
<text x="14.2" y="25.6">C201</text>
<text x="14.4" y="25.1">R213</text>
<text x="14.6" y="24.5">R211</text>
<text x="33.5" y="24.3" transform="rotate(-90 33.5 24.3)">C122</text>
<text x="34.2" y="26.3">C213</text>
<text x="34.7" y="25.9" transform="rotate(-90 34.7 25.9)">C215R205</text>
<text x="34.8" y="25">L205</text>
<text x="34.8" y="25.8">L225</text>
<text x="49.1" y="24.9">R212</text>
<text x="50.7" y="25.6" transform="rotate(-90 50.7 25.6)">C222</text>
<text x="50.9" y="24.5" transform="rotate(90 50.9 24.5)">L223</text>
<text x="51.9" y="25.6" transform="rotate(-90 51.9 25.6)">C223</text>
</g>
<g font-size=".3">
<text x="27.6" y="23.1">R160</text>
<text x="27.7" y="21.8">R161</text>
<text x="28.2" y="22.8" transform="rotate(-90 28.2 22.8)">Z100</text>
</g>
</svg>
